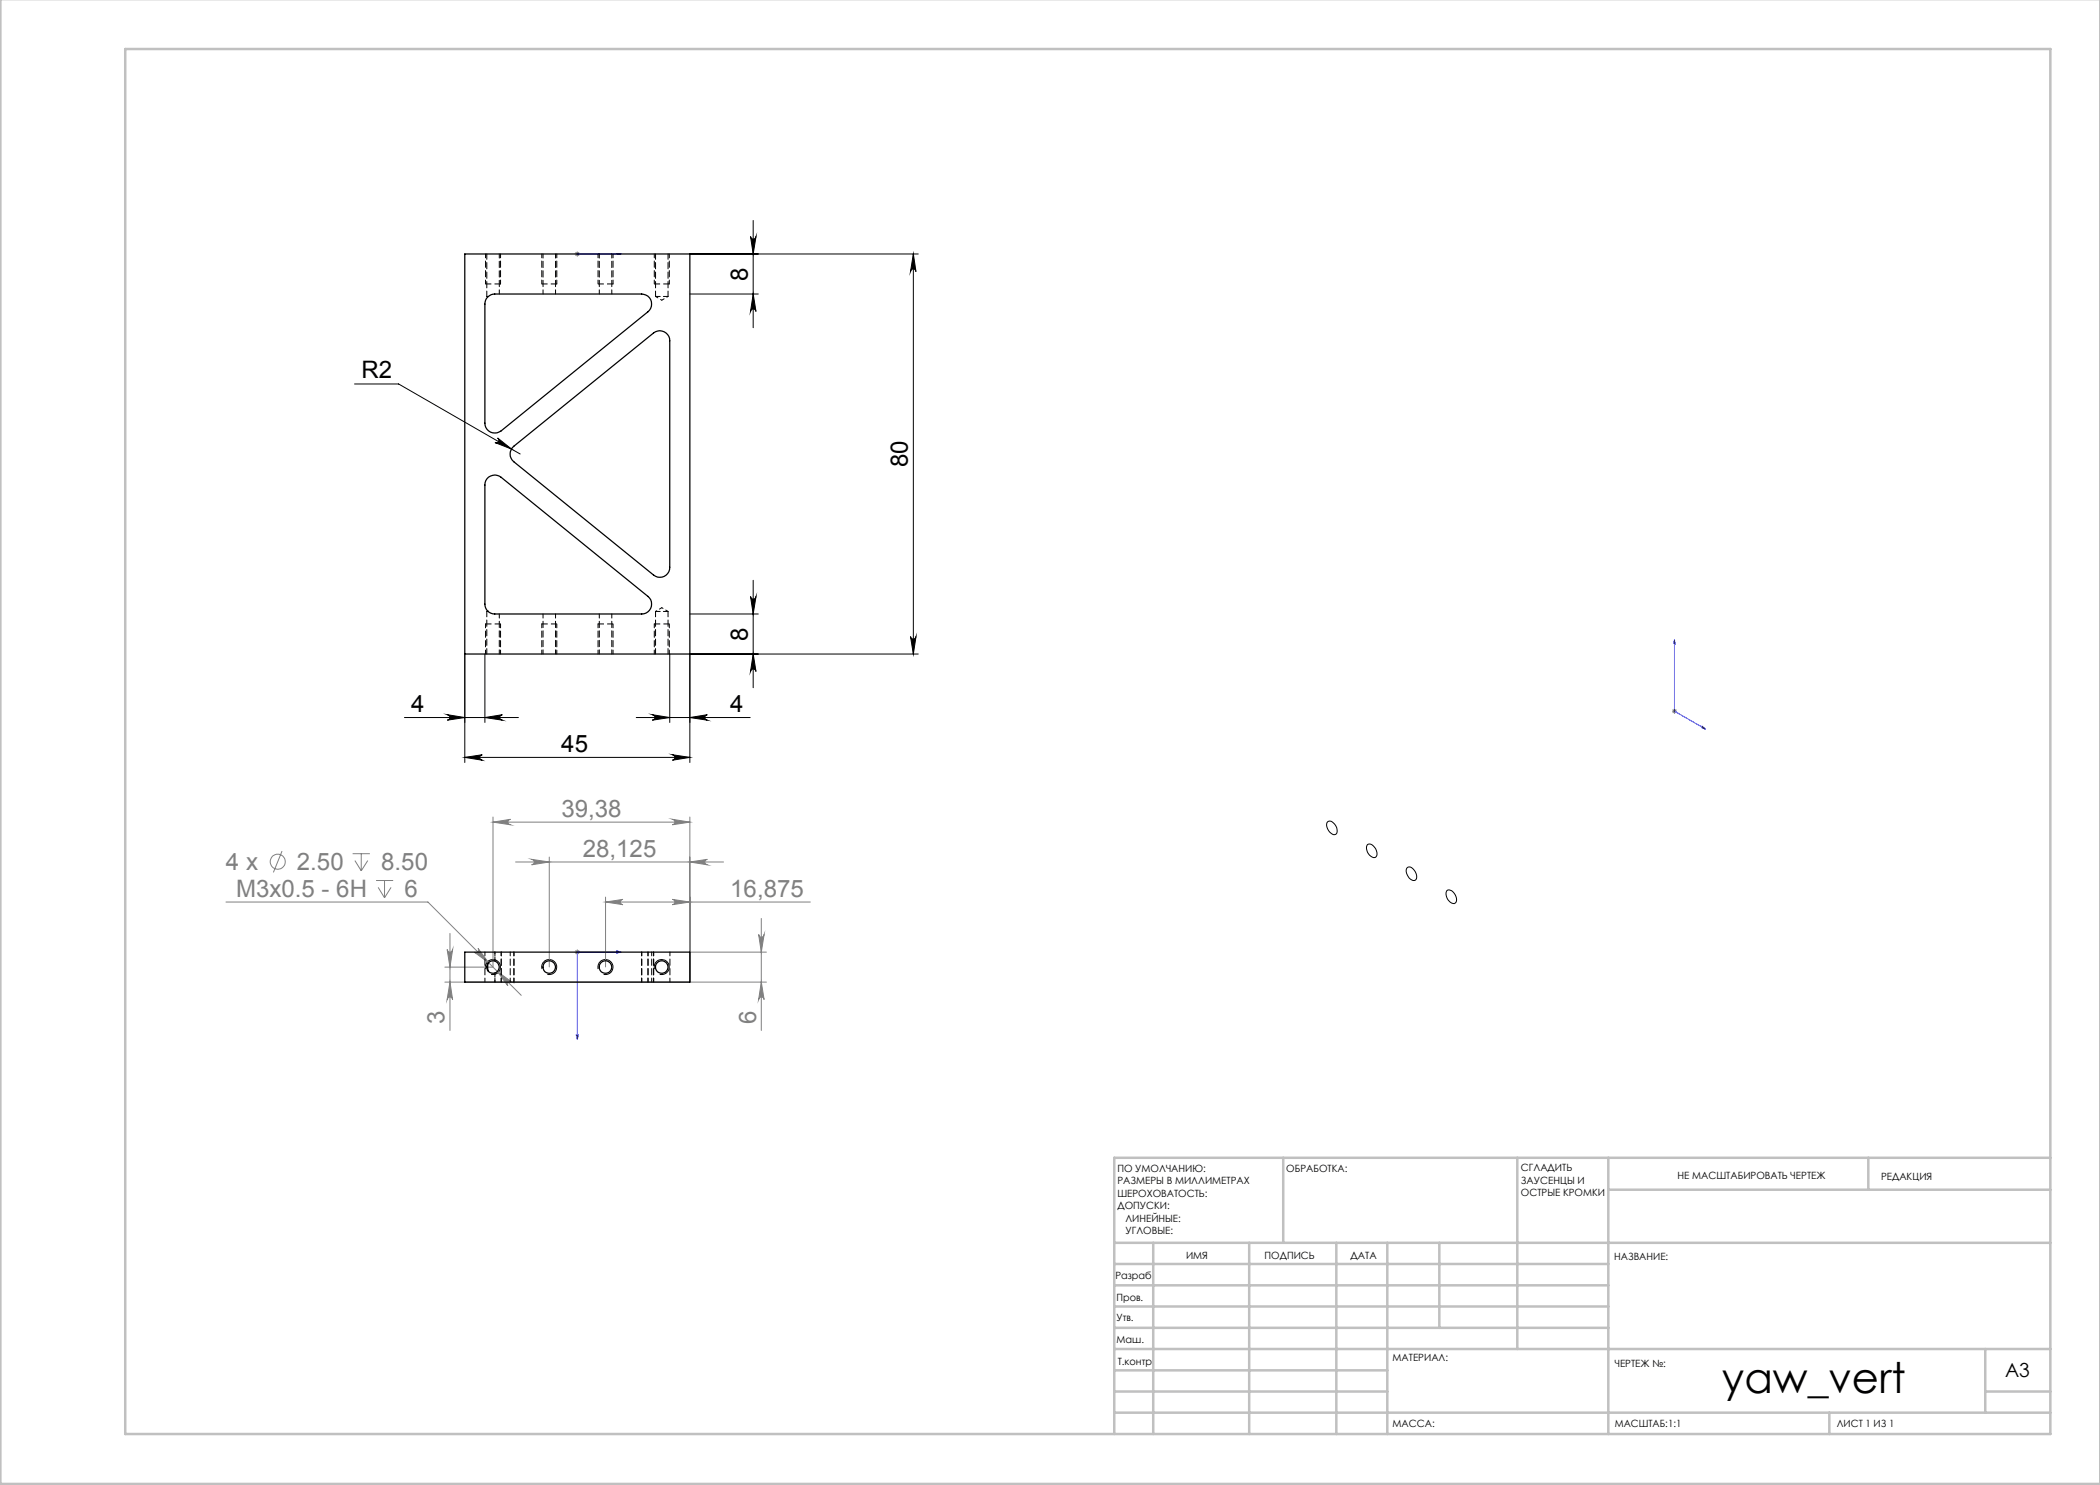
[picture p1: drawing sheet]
<svg xmlns="http://www.w3.org/2000/svg" width="420mm" height="297mm" viewBox="0 0 420 297" stroke-linecap="round" stroke-linejoin="round" font-family="sans-serif">
<g fill="none" stroke="#808080" stroke-width=".2">
<path d="M115 50.8h1M115.1 50.4l.7 .7M115.5 50.3v1M115.8 50.4l-.7 .7M334.4 142.2h1M334.5 141.9l.7 .7M334.9 141.7v1.1M335.2 141.9l-.7 .7M56.4 170.2l-1.7 4.3M70.5 170.7h3.5M71 172.1l1.2 2.1M72.2 170.7v3.5"/>
<path d="M73.6 172.1l-1.4 2.1M75.2 176.1h3.4M75.6 177.5l1.3 2.1M76.9 176.1v3.5M78.2 177.5l-1.3 2.1M98.6 163.4v30M98.6 164.4h39.4M98.6 164.4l3.5-.5a.55 .55 0 0 0-.5 .5 .55 .55 0 0 0 .5 .6zM103.1 172.4h41.6M106.3 171.9l3.6 .5-3.6 .6a.55 .55 0 0 0 .6-.6 .55 .55 0 0 0-.6-.5zM109.9 171.4v22M121.1 179.4v14"/>
<path d="M134.5 163.9l3.5 .5-3.5 .6a.55 .55 0 0 0 .5-.6 .55 .55 0 0 0-.5-.5zM134.5 179.9l3.5 .5-3.5 .5a.53 .53 0 0 0 .5-.5 .53 .53 0 0 0-.5-.5zM138 163.4v33M138 172.4l3.5-.5a.55 .55 0 0 0-.5 .5 .55 .55 0 0 0 .5 .6zM45.2 180.4h40.4l18.6 18.7M89 196.4h64.3M89 193.4h9.6M89.4 189.9a.55 .55 0 0 0 .6 .5 .55 .55 0 0 0 .5-.5l-.5 3.5zM90 196.4l.5 3.5a.55 .55 0 0 0-.5-.5 .55 .55 0 0 0-.6 .5zM90 186.7v19.4M94.9 190.4a.52 .52 0 0 0 .7 0 .52 .52 0 0 0 0-.7l2.1 2.8zM99.5 194.3l2.8 2.1a.55 .55 0 0 0-.7 0 .55 .55 0 0 0 0 .8z"/>
<path d="M115 190.4h1M115.1 190.1l.7 .7M115.5 189.9v1M115.8 190.1l-.7 .7M121.1 180.4h41M121.1 180.4l3.5-.5a.53 .53 0 0 0-.5 .5 .53 .53 0 0 0 .5 .5zM138 190.4h15.3M151.7 186.9a.55 .55 0 0 0 .6 .5 .55 .55 0 0 0 .5-.5l-.5 3.5zM152.3 196.4l.5 3.5a.55 .55 0 0 0-.5-.5 .55 .55 0 0 0-.6 .5zM152.3 183.7v22.4"/>
<circle cx="55.5" cy="172.3" r="1.5"/>
</g>
<g fill="none" stroke="#000" stroke-width=".2">
<path d="M138 50.8h45.7M138 58.8h13.7M150.1 47.3a.55 .55 0 0 0 .6 .5 .55 .55 0 0 0 .5-.5l-.6 3.5zM150.6 58.8l.6 3.5a.55 .55 0 0 0-.5-.5 .55 .55 0 0 0-.6 .5zM150.6 44.1v21.4M182.7 50.8l.5 3.5a.55 .55 0 0 0-.5-.5 .55 .55 0 0 0-.6 .5zM182.7 50.8v80M70.9 76.8h8.8l24.3 14M99.5 87.6l2.8 2.2-3.3-1.3a.53 .53 0 0 0 .7-.2 .53 .53 0 0 0-.2-.7zM150.1 119.3a.55 .55 0 0 0 .6 .5 .55 .55 0 0 0 .5-.5l-.6 3.5zM150.6 116.1v21.4M93 130.8v21.7"/>
<path d="M97 130.8v13.7M133.9 130.8v13.7M138 122.8h13.7M150.6 130.8l.6 3.5a.55 .55 0 0 0-.5-.5 .55 .55 0 0 0-.6 .5zM182.1 127.3a.55 .55 0 0 0 .6 .5 .55 .55 0 0 0 .5-.5l-.5 3.5zM183.7 130.8h-45.7v21.7M80.9 143.5h22.8M89.5 142.9l3.5 .6-3.5 .5a.55 .55 0 0 0 .5-.5 .55 .55 0 0 0-.5-.6zM93 151.5l3.4-.5a.55 .55 0 0 0-.5 .5 .55 .55 0 0 0 .5 .5zM93 151.5h45M97 143.5l3.5-.6a.55 .55 0 0 0-.5 .6 .55 .55 0 0 0 .5 .5zM127.2 143.5h22.8"/>
<path d="M130.5 142.9l3.4 .6-3.4 .5a.55 .55 0 0 0 .5-.5 .55 .55 0 0 0-.5-.6zM134.5 151l3.5 .5-3.5 .5a.55 .55 0 0 0 .5-.5 .55 .55 0 0 0-.5-.5zM138 143.5l3.5-.6a.55 .55 0 0 0-.5 .6 .55 .55 0 0 0 .5 .5zM265.5 164.4a1.4 1.4 0 0 1 1.8 1.1l.1 .4a.71 .71 0 0 1-.2 .9 .71 .71 0 0 1-1-.2 1.81 1.81 0 0 1-.7-2.2zM273.5 168.9a1.38 1.38 0 0 1 1.8 1.2l.1 .4a.73 .73 0 0 1-.3 .9 .73 .73 0 0 1-1-.2 1.92 1.92 0 0 1-.6-2.3zM281.4 173.5a1.36 1.36 0 0 1 1.8 1.2l.1 .3a.73 .73 0 0 1-.2 1 .73 .73 0 0 1-1-.1 1.86 1.86 0 0 1-.7-2.4zM289.4 178.1a1.38 1.38 0 0 1 1.8 1.2l.1 .3a.74 .74 0 0 1-.2 1 .74 .74 0 0 1-1-.2 1.96 1.96 0 0 1-.7-2.3zM97.2 193.8a1.5 1.5 0 0 1 1.3-1.9 1.5 1.5 0 0 1 1.6 1.7 1.5 1.5 0 0 1-1.9 1.3M108.4 193.8a1.5 1.5 0 0 1 1.3-1.9 1.5 1.5 0 0 1 1.6 1.7 1.5 1.5 0 0 1-1.8 1.3M119.6 193.8a1.51 1.51 0 0 1 1.3-1.9 1.51 1.51 0 0 1 1.7 1.6 1.51 1.51 0 0 1-1.9 1.4M130.9 193.8a1.51 1.51 0 0 1 1.3-1.9 1.51 1.51 0 0 1 1.6 1.6 1.51 1.51 0 0 1-1.9 1.4"/>
</g>
<path d="M100.1 56.8h-3M111.3 56.8h-2.9M122.6 56.8h-3M133.8 56.8h-2.9M97.1 124.8h3M108.4 124.8h3M119.6 124.8h3M130.9 124.8h3" fill="none" stroke="#000" stroke-width=".2" stroke-dasharray="1.3 .6" stroke-dashoffset=".1" stroke-linecap="butt"/>
<path d="M115.3 50.8h.4zM115.5 50.8h.1M115.5 50.8h8.7M124.2 50.8h-.9h.9M334.9 128v14.2l6.2 3.6M334.9 128l.1 .8-.2-.2zM340.5 145.3l.6 .5-.6-.2zM123.3 190.2l.9 .2-.9 .2zM124.2 190.4h-8.7v17.5M115.3 207h.4l-.2 .9z" fill="none" stroke="#00f" stroke-width=".2"/>
<g fill="none" stroke="#000" stroke-width=".2" stroke-dasharray="1.3 .6" stroke-dashoffset=".5">
<path d="M97.1 50.8v6M100.1 56.8v-6M108.4 50.8v6M111.4 56.8v-6M119.6 50.8v6M122.6 56.8v-6M130.9 50.8v6M133.9 56.8v-6M97.1 124.8v6M100.1 130.8v-6M108.4 124.8v6M111.4 130.8v-6"/>
<path d="M119.6 124.8v6M122.6 130.8v-6M130.9 124.8v6M133.9 130.8v-6"/>
</g>
<path d="M100.1 56.8h.1M111.4 56.8h-.1M122.6 56.8h.1M133.9 56.8h-.1M97.1 124.8h.1M108.4 124.8h.1M119.6 124.8h.1M130.9 124.8h.1" fill="none" stroke="#000" stroke-width=".2" stroke-dasharray="1.3 .6"/>
<g fill="none" stroke="#c0c0c0" stroke-width=".5">
<path d="M.1 -.1v296.9h419.9M25 9.8h385.1v277h-385.1zM256.6 231.6v17M303.5 231.6v38.2M321.7 231.6v55.2M321.7 237.9h88.4M373.7 231.6v6.3M410.1 231.6h-187.3v55.2M222.8 248.6h187.3M222.8 257.1h98.9M222.8 252.8h98.9M230.6 248.6v38.2"/>
<path d="M249.8 248.6v38.2M267.3 248.6v38.2M277.5 248.6v38.2M287.9 248.6v17M222.8 265.6h98.9M222.8 261.3h98.9M222.8 278.3h54.7M222.8 274.1h54.7M222.8 269.8h187.3M397.1 278.3h13M397.1 269.8v12.7M222.8 282.5h187.3"/>
<path d="M365.9 282.5v4.3"/>
</g>
<g fill="#00f">
<path d="M123.3 50.8h.9zM115.3 50.8h.4z"/>
<path d="M123.3 190.2v.4l.9-.2zM115.3 207l.2 .9 .2-.9z"/>
<path d="M340.5 145.3l.6 .5-.6-.2zM334.9 128l.1 .8-.2-.2z"/>
</g>
<g fill="#000">
<path d="M182.7 50.8l.5 3.5a.55 .55 0 0 0-.5-.5 .55 .55 0 0 0-.6 .5zM182.1 127.3a.55 .55 0 0 0 .6 .5 .55 .55 0 0 0 .5-.5l-.5 3.5zM150.1 47.3a.55 .55 0 0 0 .6 .5 .55 .55 0 0 0 .5-.5l-.6 3.5zM150.6 58.8l.6 3.5a.55 .55 0 0 0-.5-.5 .55 .55 0 0 0-.6 .5zM150.1 119.3a.55 .55 0 0 0 .6 .5 .55 .55 0 0 0 .5-.5l-.6 3.5zM150.6 130.8l.6 3.5a.55 .55 0 0 0-.5-.5 .55 .55 0 0 0-.6 .5z"/>
<path d="M89.5 142.9l3.5 .6-3.5 .5a.55 .55 0 0 0 .5-.5 .55 .55 0 0 0-.5-.6zM97 143.5l3.5-.6a.55 .55 0 0 0-.5 .6 .55 .55 0 0 0 .5 .5zM99.5 87.6a.53 .53 0 0 1 .2 .7 .53 .53 0 0 1-.7 .2l3.3 1.3z"/>
<path d="M93 151.5l3.4-.5a.55 .55 0 0 0-.5 .5 .55 .55 0 0 0 .5 .5zM134.5 151l3.5 .5-3.5 .5a.55 .55 0 0 0 .5-.5 .55 .55 0 0 0-.5-.5z"/>
<path d="M138 143.5l3.5-.6a.55 .55 0 0 0-.5 .6 .55 .55 0 0 0 .5 .5zM130.5 142.9l3.4 .6-3.4 .5a.55 .55 0 0 0 .5-.5 .55 .55 0 0 0-.5-.6z"/>
</g>
<g fill="#808080">
<path d="M134.5 163.9l3.5 .5-3.5 .6a.55 .55 0 0 0 .5-.6 .55 .55 0 0 0-.5-.5zM98.6 164.4l3.5-.5a.55 .55 0 0 0-.5 .5 .55 .55 0 0 0 .5 .6zM138 172.4l3.5-.5a.55 .55 0 0 0-.5 .5 .55 .55 0 0 0 .5 .6zM106.3 171.9l3.6 .5-3.6 .6a.55 .55 0 0 0 .6-.6 .55 .55 0 0 0-.6-.5zM134.5 179.9l3.5 .5-3.5 .5a.53 .53 0 0 0 .5-.5 .53 .53 0 0 0-.5-.5zM121.1 180.4l3.5-.5a.53 .53 0 0 0-.5 .5 .53 .53 0 0 0 .5 .5z"/>
<path d="M99.5 194.3l2.1 2.9a.55 .55 0 0 1 0-.8 .55 .55 0 0 1 .7 0zM95.6 189.7a.52 .52 0 0 1 0 .7 .52 .52 0 0 1-.7 0l2.8 2.1z"/>
<path d="M90 196.4l.5 3.5a.55 .55 0 0 0-.5-.5 .55 .55 0 0 0-.6 .5zM89.4 189.9a.55 .55 0 0 0 .6 .5 .55 .55 0 0 0 .5-.5l-.5 3.5z"/>
<path d="M151.7 186.9a.55 .55 0 0 0 .6 .5 .55 .55 0 0 0 .5-.5l-.5 3.5zM152.3 196.4l.5 3.5a.55 .55 0 0 0-.5-.5 .55 .55 0 0 0-.6 .5z"/>
</g>
<g fill="none" stroke="#000" stroke-width=".25">
<path d="M93 50.8h45v80h-45zM97.5 59.4a1.92 1.92 0 0 1 1.5-.6h29.3a1.99 1.99 0 0 1 1.9 1.3 1.99 1.99 0 0 1-.6 2.3l-29.4 23.8a1.99 1.99 0 0 1-2.1 .2 1.99 1.99 0 0 1-1.1-1.8v-23.8a1.91 1.91 0 0 1 .5-1.4zM97.7 95.4a2 2 0 0 1 2.5 .1l29.4 23.8a1.98 1.98 0 0 1 .6 2.2 1.98 1.98 0 0 1-1.9 1.3h-29.3a1.93 1.93 0 0 1-2-2v-23.8a1.91 1.91 0 0 1 .7-1.6zM102.4 89.6l28.3-23a1.99 1.99 0 0 1 2.1-.2 1.99 1.99 0 0 1 1.1 1.8v45.2a1.97 1.97 0 0 1-1.1 1.9 1.97 1.97 0 0 1-2.1-.3l-27.9-22.6a1.96 1.96 0 0 1-.4-2.8zM93 190.4h45v6h-45zM97.6 192.6l-.1 .4 .1 1.2"/>
<circle cx="98.6" cy="193.4" r="1.25"/>
<circle cx="109.8" cy="193.4" r="1.25"/>
<circle cx="121.1" cy="193.4" r="1.25"/>
<circle cx="132.3" cy="193.4" r="1.25"/>
</g>
<path d="M131.1 59.3h2.5M133.6 122.3h-2.5" fill="none" stroke="#000" stroke-width=".2" stroke-dasharray="1.3 .6" stroke-dashoffset=".3"/>
<path d="M97.4 59.3h.3M97.4 59.3l.2 .1M97.6 122.2l-.2 .1M97.6 122.2l.1 .1M97.7 122.3h-.3" fill="none" stroke="#000" stroke-width=".2" stroke-dasharray="1.3 .6"/>
<path d="M97.4 50.8v8.5M131.1 50.8v8.5M133.6 59.3v-8.5M97.4 122.3v8.5M131.1 122.3v8.5M133.6 130.8v-8.5" fill="none" stroke="#000" stroke-width=".2" stroke-dasharray="1.3 .6" stroke-dashoffset=".2"/>
<path d="M99.9 58.8v-8M108.6 50.8v8M111.1 58.8v-8M119.9 50.8v8M122.4 58.8v-8M99.9 130.8v-8M108.6 122.8v8M111.1 130.8v-8M119.9 122.8v8M122.4 130.8v-8" fill="none" stroke="#000" stroke-width=".2" stroke-dasharray="1.3 .6" stroke-dashoffset=".4"/>
<path d="M131.1 59.3l1.3 .7M132.4 60l1.2-.7M132.4 121.5l-1.3 .8M133.6 122.3l-1.2-.8" fill="none" stroke="#000" stroke-width=".2" stroke-dasharray="1.3 .6" stroke-dashoffset=".7"/>
<g fill="none" stroke="#000" stroke-width=".2" stroke-dasharray="1.3 .6" stroke-dashoffset=".5">
<path d="M97 190.4v6M100.2 190.4v6M100.2 196.4v-6M102 190.4v6M102.8 190.4v6M102.8 196.4v-6M128.3 190.4v6M128.3 196.4v-6M129.6 196.4v-6M129.6 190.4v6M130.3 196.4v-6M130.7 190.4v6"/>
<path d="M130.7 196.4v-6M134 196.4v-6"/>
</g>
<path d="M99 196.4v-1.8M99 192.2v-1.8M99 190.4v1.8M99 194.6v1.8" fill="none" stroke="#000" stroke-width=".2" stroke-dasharray="1.3 .6" stroke-dashoffset=".9"/>
<text font-size="8.5" x="344.4" y="278.5">yaw_vert</text>
<g font-size="4.8">
<text x="149.6" y="56.1" transform="rotate(-90 149.6 56.1)">8</text>
<text x="72.3" y="75.7">R2</text>
<text x="181.6" y="93.5" transform="rotate(-90 181.6 93.5)">80</text>
<text x="149.6" y="128.1" transform="rotate(-90 149.6 128.1)">8</text>
<text x="82.2" y="142.4">4</text>
<text x="146.1" y="142.4">4</text>
<text x="112.3" y="150.4">45</text>
</g>
<g font-size="4.8" fill="#808080">
<text x="112.3" y="163.3">39,38</text>
<text x="45.2" y="173.9">4 x</text>
<text x="59.4" y="173.9">2.50</text>
<text x="76.3" y="173.9">8.50</text>
<text x="116.6" y="171.3">28,125</text>
<text x="47.2" y="179.3">M3x0.5 - 6H</text>
<text x="80.9" y="179.3">6</text>
<text x="146.1" y="179.3">16,875</text>
<text x="88.9" y="204.7" transform="rotate(-90 88.9 204.7)">3</text>
<text x="151.2" y="204.7" transform="rotate(-90 151.2 204.7)">6</text>
</g>
<text font-size="3.9" x="401" y="275.4">A3</text>
<g font-size="2">
<text x="223.5" y="234.4">ПО УМОЛЧАНИЮ:</text>
<text x="223.5" y="236.9">РАЗМЕРЫ В МИЛЛИМЕТРАХ</text>
<text x="223.5" y="239.4">ШЕРОХОВАТОСТЬ:</text>
<text x="257.2" y="234.4">ОБРАБОТКА:</text>
<text x="304.2" y="234.3">СГЛАДИТЬ</text>
<text x="304.2" y="236.8">ЗАУСЕНЦЫ И</text>
<text x="304.2" y="239.3">ОСТРЫЕ КРОМКИ</text>
<text x="335.5" y="235.8">НЕ МАСШТАБИРОВАТЬ ЧЕРТЕЖ</text>
<text x="376.2" y="236">РЕДАКЦИЯ</text>
<text x="223.5" y="241.9">ДОПУСКИ:</text>
<text x="225.1" y="244.4">ЛИНЕЙНЫЕ:</text>
<text x="225.1" y="246.9">УГЛОВЫЕ:</text>
<text x="237.2" y="251.8">ИМЯ</text>
<text x="252.9" y="251.7">ПОДПИСЬ</text>
<text x="270.1" y="251.7">ДАТА</text>
<text x="223.1" y="255.9">Разраб.</text>
<text x="322.8" y="252">НАЗВАНИЕ:</text>
<text x="223.3" y="260.1">Пров.</text>
<text x="223.3" y="264.2">Утв.</text>
<text x="223.3" y="268.6">Маш.</text>
<text x="223.5" y="272.9">Т.контр</text>
<text x="278.5" y="272.3">МАТЕРИАЛ:</text>
<text x="323" y="273.4">ЧЕРТЕЖ №:</text>
<text x="278.5" y="285.3">МАССА:</text>
<text x="323" y="285.4">МАСШТАБ:1:1</text>
<text x="367.4" y="285.4">ЛИСТ 1 ИЗ 1</text>
</g>
</svg>
